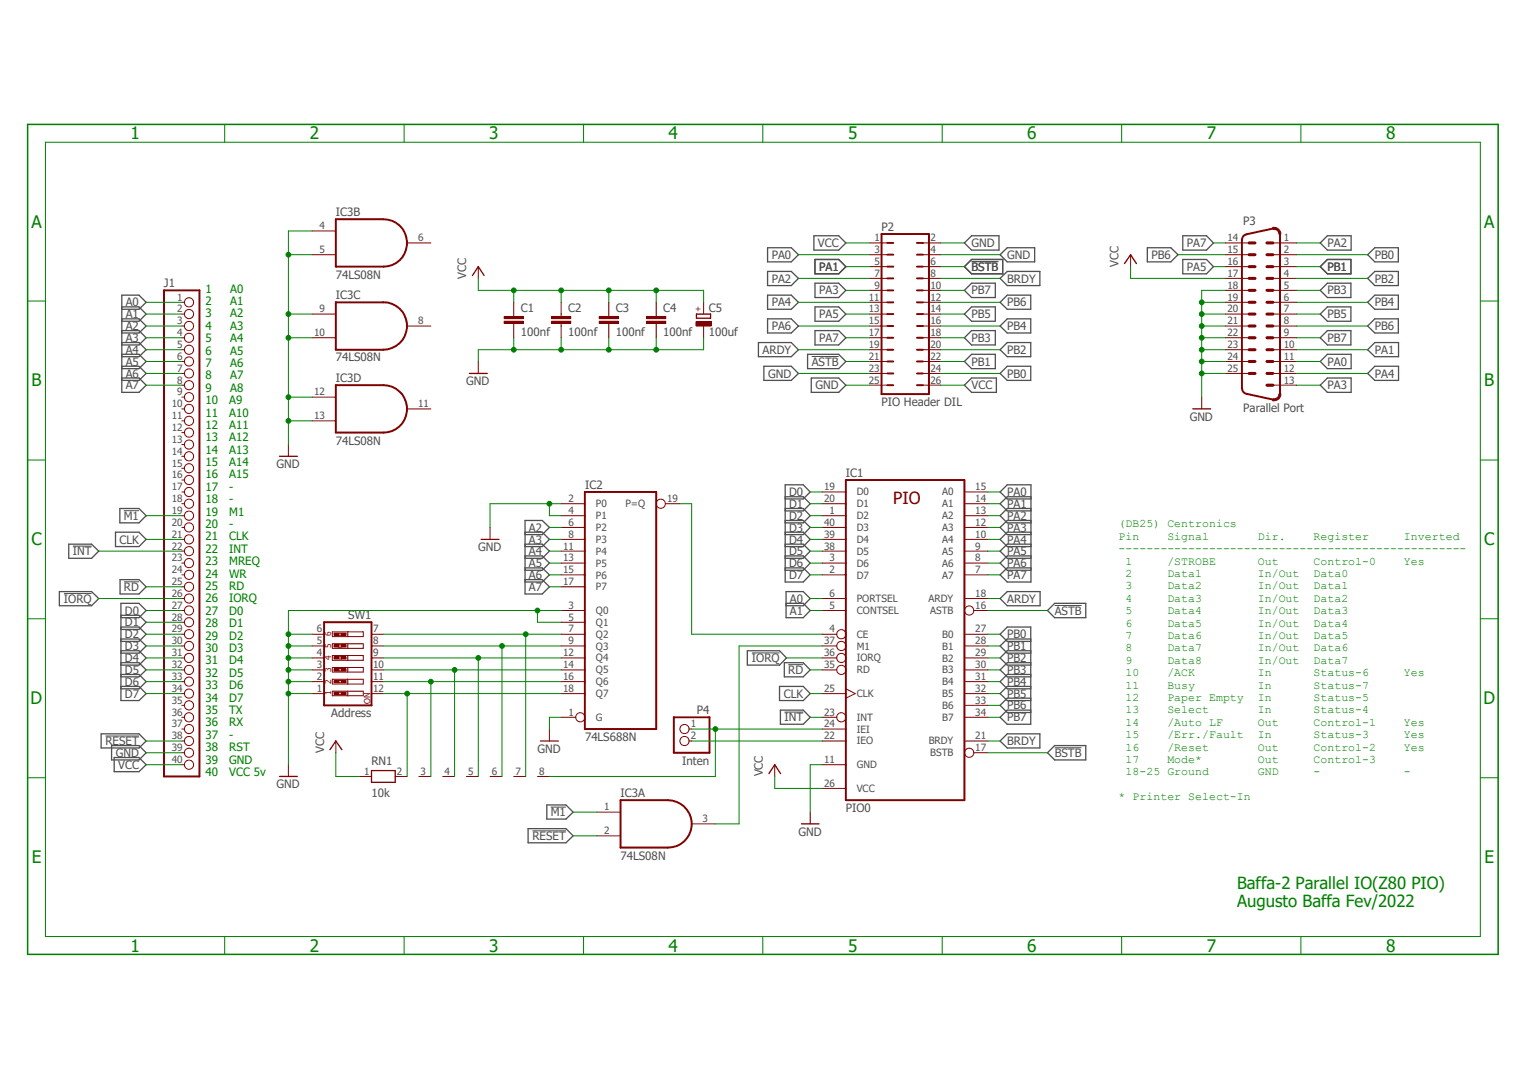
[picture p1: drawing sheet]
<svg xmlns="http://www.w3.org/2000/svg" width="297mm" height="210mm" viewBox="0 0 297 210" stroke-linecap="round" stroke-linejoin="round" font-family="sans-serif">
<path d="M5.1 23.9l286.8 162.2M291.9 23.9l-286.8 162.2" fill="none" stroke="#fff" stroke-width=".19"/>
<g fill="none" stroke="#505050" stroke-width=".25">
<path d="M23.7 59.7h3.4l1.3 1.4-1.3 1.4h-3.4M149.4 48.2h4.6l1.4 1.4-1.4 1.4h-4.6zM149.4 52.8h4.6l1.4 1.4-1.4 1.4h-4.6zM149.4 57.4h4.6l1.4 1.4-1.4 1.4h-4.6zM158.4 45.9h4.8l1.4 1.4-1.4 1.4h-4.8zM158.6 50.5h4.6l1.4 1.4-1.4 1.4h-4.6zM158.6 55.1h4.6l1.4 1.4-1.4 1.4h-4.6zM158.6 59.7h4.6l1.4 1.4-1.4 1.4h-4.6zM189.1 50.5h6.1v2.8h-6.1l-1.4-1.4zM189.1 45.9h5.3v2.8h-5.3l-1.4-1.4zM189.1 59.7h4.6v2.8h-4.6l-1.4-1.4zM189.1 55.1h4.6v2.8h-4.6l-1.4-1.4z"/>
<path d="M194.6 54.2l1.4-1.4h6.4v2.8h-6.4zM194.6 49.6l1.4-1.4h5.4v2.8h-5.4zM194.6 58.8l1.4-1.4h4.6v2.8h-4.6zM223.3 48.2h4.6l1.4 1.4-1.4 1.4h-4.6zM230.2 45.9h4.6l1.4 1.4-1.4 1.4h-4.6zM230.2 50.5h4.6l1.4 1.4-1.4 1.4h-4.6zM258.4 45.9h4.6v2.8h-4.6l-1.4-1.4zM258.4 59.7h4.5v2.8h-4.5l-1.4-1.4zM258.4 50.5h4.5v2.8h-4.5l-1.4-1.4zM258.4 55.1h4.5v2.8h-4.5l-1.4-1.4zM266.2 49.6l1.4-1.4h4.6v2.8h-4.6zM266.2 54.2l1.4-1.4h4.6v2.8h-4.6z"/>
<path d="M267.6 57.4h4.6v2.8h-4.6l-1.4-1.4zM23.7 71.3h3.4l1.3 1.4-1.3 1.3h-3.4M23.7 60.2h3.4l1.3-1.4-1.3-1.4h-3.4v19h3.4l1.3-1.4-1.3-1.4h-3.4M23.7 62.1h3.4l1.3 1.4-1.3 1.3h-3.4M23.7 66.7h3.4l1.3 1.4-1.3 1.3h-3.4M23.7 69h3.4l1.3 1.4-1.3 1.4h-3.4M23.7 64.3h3.4l1.3 1.4-1.3 1.4h-3.4M147.6 66.7h6.4l1.4 1.4-1.4 1.3h-6.4zM148.7 71.3h5.3l1.4 1.4-1.4 1.3h-5.3zM149.4 62.1h4.6l1.4 1.4-1.4 1.3h-4.6zM157.2 69h6l1.4 1.4-1.4 1.4h-6zM157.9 73.6h5.3l1.4 1.4-1.4 1.4h-5.3z"/>
<path d="M158.6 64.3h4.6l1.4 1.4-1.4 1.4h-4.6zM189.1 73.6h4.8v2.8h-4.8l-1.4-1.4zM189.1 69h4.6v2.8h-4.6l-1.4-1.4zM189.1 64.3h4.6v2.8h-4.6l-1.4-1.4zM194.6 72.7l1.4-1.4h4.6v2.7h-4.6zM194.6 68.1l1.4-1.4h4.6v2.7h-4.6zM194.6 63.5l1.4-1.4h4.6v2.7h-4.6zM258.4 73.6h4.6v2.8h-4.6l-1.4-1.4zM258.4 69h4.6v2.8h-4.6l-1.4-1.4zM258.4 64.3h4.5v2.8h-4.5l-1.4-1.4zM267.6 71.3h4.6v2.7h-4.6l-1.4-1.3zM267.6 62.1h4.6v2.7h-4.6l-1.4-1.3z"/>
<path d="M267.6 66.7h4.6v2.7h-4.6l-1.4-1.3zM23.3 99h3.8l1.3 1.4-1.3 1.4h-3.8zM152.8 97.1h3.5l1.4-1.3-1.4-1.4h-3.5v18.9h3.5l1.4-1.4-1.4-1.4h-3.5M152.8 99h3.5l1.4 1.4-1.4 1.4h-3.5M152.8 96.7h3.5l1.4 1.3-1.4 1.4h-3.5M200.7 97.1h-4.7l-1.4-1.3 1.4-1.4h4.7v18.9h-4.7l-1.4-1.4 1.4-1.4h4.7M200.7 99h-4.7l-1.4 1.4 1.4 1.4h4.7M200.7 96.7h-4.7l-1.4 1.3 1.4 1.4h4.7M11.6 115.1h6.2l1.4 1.4-1.4 1.4h-6.2zM13.4 105.9h4.4l1.4 1.4-1.4 1.4h-4.4zM22.5 103.6h4.6l1.3 1.4-1.3 1.4h-4.6zM23.4 112.8h3.7l1.3 1.4-1.3 1.4h-3.7z"/>
<path d="M23.5 119.8h3.6l1.3 1.3-1.3 1.4h-3.6M102.2 103.6h3.3l1.4 1.4-1.4 1.4h-3.3M102.2 104.1h3.3l1.4-1.4-1.4-1.4h-3.3v14.3h3.3l1.4-1.4-1.4-1.4h-3.3M102.2 105.9h3.3l1.4 1.4-1.4 1.4h-3.3M102.2 108.2h3.3l1.4 1.4-1.4 1.4h-3.3M102.2 110.5h3.3l1.4 1.4-1.4 1.4h-3.3M152.8 101.3h3.5l1.4 1.4-1.4 1.4h-3.5M152.8 105.9h3.5l1.4 1.4-1.4 1.4h-3.5M152.8 108.2h3.5l1.4 1.4-1.4 1.4h-3.5M152.8 103.6h3.5l1.4 1.4-1.4 1.4h-3.5M153 117.4h3.3l1.4 1.4-1.4 1.4h-3.3v-5.1h3.3l1.4 1.4-1.4 1.4h-3.3M194.6 116.5l1.4-1.4h6.4v2.8h-6.4z"/>
<path d="M200.7 101.3h-4.7l-1.4 1.4 1.4 1.4h4.7M200.7 105.9h-4.7l-1.4 1.4 1.4 1.4h4.7M200.7 108.2h-4.7l-1.4 1.4 1.4 1.4h4.7M200.7 103.6h-4.7l-1.4 1.4 1.4 1.4h4.7M203.9 118.8l1.4-1.4h6v2.8h-6zM23.5 120.2h3.6l1.3-1.4-1.3-1.4h-3.6v19h3.6l1.3-1.4-1.3-1.4h-3.6M23.5 131.3h3.6l1.3 1.4-1.3 1.4h-3.6M23.5 129h3.6l1.3 1.4-1.3 1.3h-3.6M23.5 126.7h3.6l1.3 1.4-1.3 1.4h-3.6M23.5 124.4h3.6l1.3 1.3-1.3 1.4h-3.6M23.5 122h3.6l1.3 1.4-1.3 1.4h-3.6M145.5 126.7h6.2l1.4 1.4-1.4 1.4h-6.2z"/>
<path d="M151.7 133.6h4.6l1.4 1.4-1.4 1.4h-4.6zM151.9 138.2h4.4l1.4 1.4-1.4 1.4h-4.4zM152.7 129h3.6l1.4 1.4-1.4 1.3h-3.6zM200.6 133.6h-4.6l-1.4 1.4 1.4 1.4h4.6M200.6 131.3h-4.6l-1.4 1.4 1.4 1.4h4.6M200.6 129h-4.6l-1.4 1.4 1.4 1.3h4.6M200.6 126.7h-4.6l-1.4 1.4 1.4 1.4h4.6M200.6 124.4h-4.6l-1.4 1.3 1.4 1.4h4.6M200.6 124.8h-4.6l-1.4-1.4 1.4-1.4h4.6v19h-4.6l-1.4-1.4 1.4-1.4h4.6M200.6 135.9h-4.6l-1.4 1.4 1.4 1.4h4.6M19.7 142.8h7.4l1.3 1.4-1.3 1.4h-7.4zM21.7 145.1h5.4l1.3 1.4-1.3 1.4h-5.4z"/>
<path d="M22.2 147.4h4.9l1.3 1.4-1.3 1.4h-4.9zM106.4 156.7h3.8l1.3 1.4-1.3 1.3h-3.8zM194.6 144.2l1.4-1.4h6.4v2.8h-6.4zM205.3 145.1h6v2.8h-6l-1.4-1.4zM102.8 161.3h7.4l1.3 1.4-1.3 1.3h-7.4z"/>
</g>
<g fill="none" stroke="#505050" stroke-width=".19">
<path d="M189.1 50.9h5.2M158 69.4h5.2M24.1 99.4h3M12.4 115.5h5.4M14.2 106.3h3.6M24.1 113.2h3M205.3 117.9h5.2M146.3 127.1h5.4M152.7 138.6h3.6M153.4 129.4h2.9M20.5 143.3h6.6M107.2 157.1h3"/>
<path d="M205.3 145.5h5.2M103.6 161.7h6.6"/>
</g>
<path d="M91.9 53.6l1.2-1.7 1.1 1.7M91.4 72.7h3.4" fill="none" stroke="#800000" stroke-width=".25"/>
<g fill="none" stroke="#800000" stroke-width=".19">
<path d="M35.4 58.8h.5M93.1 51.9v2.3M100 58.8v2.8M109.2 58.8v2.8M118.5 58.8v2.8M35.4 61.1h.5M35.4 63.5h.5M35.4 65.7h.5M35.4 68.1h.5M35.4 70.4h.5M35.4 72.7h.5M35.4 75h.5"/>
<path d="M35.4 77.3h.5M35.4 79.6h.5M93.1 70.4v2.3M98.1 61.6h3.8v.4h-3.8zM98.1 62.5h3.8v.4h-3.8zM100 63v2.7M107.4 61.6h3.7v.4h-3.7zM107.4 62.5h3.7v.4h-3.7zM109.2 63v2.7M116.6 61.6h3.8v.4h-3.8zM116.6 62.5h3.8v.4h-3.8zM118.5 63v2.7"/>
<path d="M35.4 81.9h.5M35.4 84.2h.5M35.4 86.5h.5M35.4 88.8h.5M35.4 91.1h.5M35.4 93.4h.5M35.4 95.8h.5M35.4 98h.5M109.2 98h4.6M129.5 98h2.8M160 95.8h4.6M160 98h4.6"/>
<path d="M187.7 95.8h4.6M187.7 98h4.6M35.4 100.4h.5M35.4 102.7h.5M35.4 105h.5M35.4 107.3h.5M35.4 109.6h.5M35.4 111.9h.5M35.4 114.2h.5M35.4 116.5h.5M35.4 118.8h.5M109.2 100.4h4.6"/>
<path d="M109.2 102.7h4.6M109.2 105h4.6M109.2 107.3h4.6M109.2 109.6h4.6M109.2 111.9h4.6M109.2 114.2h4.6M109.2 118.8h4.6M160 100.4h4.6M160 102.7h4.6M160 105h4.6M160 107.3h4.6M160 109.6h4.6"/>
<path d="M160 111.9h4.6M160 116.5h4.6M160 118.8h4.6M187.7 100.4h4.6M187.7 102.7h4.6M187.7 105h4.6M187.7 107.3h4.6M187.7 109.6h4.6M187.7 111.9h4.6M187.7 116.5h4.6M189.5 118.8h2.8M35.4 121.1h.5"/>
<path d="M35.4 123.4h.5M35.4 125.7h.5M35.4 128.1h.5M35.4 130.4h.5M35.4 132.7h.5M35.4 135h.5M35.4 137.3h.5M35.4 139.6h.5M64.7 123h6v.9h-6zM64.7 125.3h6v.9h-6zM64.7 127.6h6v.9h-6zM64.7 129.9h6v.9h-6z"/>
<path d="M64.7 132.2h6v.9h-6zM64.7 134.5h6v.9h-6zM66 123.2h.4M66 123.7h.4M66 125.5h.4M66 126h.4M66 127.8h.4M66 128.3h.4M66 130.1h.4M66 130.6h.4M66 132.5h.4M66 132.9h.4"/>
<path d="M66 134.7h.4M66 135.2h.4M67.7 123v.9M67.7 125.3v.9M67.7 127.6v.9M67.7 129.9v.9M67.7 132.2v.9M67.7 134.5v.9M109.2 121.1h4.6M109.2 123.4h4.6M109.2 125.7h4.6M109.2 128.1h4.6"/>
<path d="M109.2 130.4h4.6M109.2 132.7h4.6M109.2 135h4.6M109.2 139.6h2.9M160 123.4h2.9M160 125.7h2.9M160 128.1h2.9M160 130.4h2.9M160 135h4.6M160 139.6h2.9M164.6 134.1l1.9 .9-1.9 .9M187.7 123.4h4.6"/>
<path d="M187.7 125.7h4.6M187.7 128.1h4.6M187.7 130.4h4.6M187.7 132.7h4.6M187.7 135h4.6M187.7 137.3h4.6M187.7 139.6h4.6M35.4 141.9h.5M35.4 144.2h.5M35.4 146.5h.5M35.4 148.8h.5M160 141.9h4.6"/>
<path d="M160 144.2h4.6M160 148.8h4.6M160 153.5h4.6M187.7 144.2h4.6M189.5 146.5h2.8"/>
<circle cx="36.8" cy="58.8" r=".89"/>
<circle cx="36.8" cy="70.4" r=".89"/>
<circle cx="36.8" cy="77.3" r=".89"/>
<circle cx="36.8" cy="63.5" r=".89"/>
<circle cx="36.8" cy="79.6" r=".89"/>
<circle cx="36.8" cy="65.7" r=".89"/>
<circle cx="36.8" cy="75" r=".89"/>
<circle cx="36.8" cy="61.1" r=".89"/>
<circle cx="36.8" cy="72.7" r=".89"/>
<circle cx="36.8" cy="68.1" r=".89"/>
<circle cx="36.8" cy="98" r=".89"/>
<circle cx="36.8" cy="88.8" r=".89"/>
<circle cx="36.8" cy="95.8" r=".89"/>
<circle cx="36.8" cy="81.9" r=".89"/>
<circle cx="36.8" cy="84.2" r=".89"/>
<circle cx="36.8" cy="86.5" r=".89"/>
<circle cx="36.8" cy="91.1" r=".89"/>
<circle cx="36.8" cy="93.4" r=".89"/>
<circle cx="128.6" cy="98" r=".89"/>
<circle cx="36.8" cy="111.9" r=".89"/>
<circle cx="36.8" cy="100.4" r=".89"/>
<circle cx="36.8" cy="102.7" r=".89"/>
<circle cx="36.8" cy="118.8" r=".89"/>
<circle cx="36.8" cy="107.3" r=".89"/>
<circle cx="36.8" cy="114.2" r=".89"/>
<circle cx="36.8" cy="109.6" r=".89"/>
<circle cx="36.8" cy="105" r=".89"/>
<circle cx="36.8" cy="116.5" r=".89"/>
<circle cx="188.6" cy="118.8" r=".89"/>
<circle cx="36.8" cy="121.1" r=".89"/>
<circle cx="36.8" cy="128.1" r=".89"/>
<circle cx="36.8" cy="130.4" r=".89"/>
<circle cx="36.8" cy="135" r=".89"/>
<circle cx="36.8" cy="125.7" r=".89"/>
<circle cx="36.8" cy="137.3" r=".89"/>
<circle cx="36.8" cy="123.4" r=".89"/>
<circle cx="36.8" cy="132.7" r=".89"/>
<circle cx="36.8" cy="139.6" r=".89"/>
<circle cx="112.9" cy="139.6" r=".89"/>
<circle cx="163.7" cy="123.4" r=".89"/>
<circle cx="163.7" cy="125.7" r=".89"/>
<circle cx="163.7" cy="128.1" r=".89"/>
<circle cx="163.7" cy="130.4" r=".89"/>
<circle cx="163.7" cy="139.6" r=".89"/>
<circle cx="36.8" cy="148.8" r=".89"/>
<circle cx="36.8" cy="141.9" r=".89"/>
<circle cx="36.8" cy="144.2" r=".89"/>
<circle cx="36.8" cy="146.5" r=".89"/>
<circle cx="188.6" cy="146.5" r=".89"/>
</g>
<path d="M98.1 61.8h3.8M98.1 62.7h3.8M107.4 61.8h3.7M107.4 62.7h3.7M116.6 61.8h3.8M116.6 62.7h3.8" fill="none" stroke="#800000" stroke-width=".42"/>
<path d="M31.9 56.5h6.9v94.6h-6.9zM113.8 95.8h13.9v46.1h-13.9zM164.6 93.4h23.1v62.3h-23.1zM63.1 121.1h9.2v16.2h-9.2z" fill="none" stroke="#800000" stroke-width=".38"/>
<path d="M66.4 123.2h1v.5h-1z" fill-rule="evenodd" fill="#800000"/>
<path d="M66.4 123.2h1v.5h-1z" fill="none" stroke="#800000" stroke-width=".19"/>
<path d="M65 123.2h1v.5h-1z" fill-rule="evenodd" fill="#800000"/>
<path d="M65 123.2h1v.5h-1z" fill="none" stroke="#800000" stroke-width=".19"/>
<path d="M66.4 125.5h1v.4h-1z" fill-rule="evenodd" fill="#800000"/>
<path d="M66.4 125.5h1v.4h-1z" fill="none" stroke="#800000" stroke-width=".19"/>
<path d="M65 125.5h1v.4h-1z" fill-rule="evenodd" fill="#800000"/>
<path d="M65 125.5h1v.4h-1z" fill="none" stroke="#800000" stroke-width=".19"/>
<path d="M66.4 127.8h1v.5h-1z" fill-rule="evenodd" fill="#800000"/>
<path d="M66.4 127.8h1v.5h-1z" fill="none" stroke="#800000" stroke-width=".19"/>
<path d="M65 127.8h1v.5h-1z" fill-rule="evenodd" fill="#800000"/>
<path d="M65 127.8h1v.5h-1z" fill="none" stroke="#800000" stroke-width=".19"/>
<path d="M66.4 130.2h1v.4h-1z" fill-rule="evenodd" fill="#800000"/>
<path d="M66.4 130.2h1v.4h-1z" fill="none" stroke="#800000" stroke-width=".19"/>
<path d="M65 130.2h1v.4h-1z" fill-rule="evenodd" fill="#800000"/>
<path d="M65 130.2h1v.4h-1z" fill="none" stroke="#800000" stroke-width=".19"/>
<path d="M66.4 132.5h1v.4h-1z" fill-rule="evenodd" fill="#800000"/>
<path d="M66.4 132.5h1v.4h-1z" fill="none" stroke="#800000" stroke-width=".19"/>
<path d="M65 132.5h1v.4h-1z" fill-rule="evenodd" fill="#800000"/>
<path d="M65 132.5h1v.4h-1z" fill="none" stroke="#800000" stroke-width=".19"/>
<path d="M66.4 134.8h1v.4h-1z" fill-rule="evenodd" fill="#800000"/>
<path d="M66.4 134.8h1v.4h-1z" fill="none" stroke="#800000" stroke-width=".19"/>
<path d="M65 134.8h1v.4h-1z" fill-rule="evenodd" fill="#800000"/>
<g fill="none" stroke="#800000" stroke-width=".19">
<path d="M60.7 45h4.7M60.7 49.6h4.7M79.2 47.3h4.7M169.2 49.6h3.5M169.2 47.3h3.5M169.2 51.9h3.5M169.2 54.2h3.5M169.2 56.5h3.5M169.2 58.8h3.5M179.6 49.6h3.5M179.6 47.3h3.5M179.6 51.9h3.5"/>
<path d="M179.6 54.2h3.5M179.6 56.5h3.5M179.6 58.8h3.5M60.7 61.1h4.7M60.7 65.7h4.7M60.7 77.3h4.7M79.2 63.5h4.7M79.2 79.6h4.7M169.2 61.1h3.5M169.2 65.7h3.5M169.2 63.5h3.5M169.2 68.1h3.5"/>
<path d="M169.2 70.4h3.5M169.2 72.7h3.5M169.2 75h3.5M179.6 61.1h3.5M179.6 65.7h3.5M179.6 63.5h3.5M179.6 68.1h3.5M179.6 70.4h3.5M179.6 72.7h3.5M179.6 75h3.5M60.7 81.9h4.7M60.7 123.4h2.4"/>
<path d="M60.7 125.7h2.4M60.7 128.1h2.4M60.7 130.4h2.4M60.7 132.7h2.4M60.7 135h2.4M65 134.8h1v.4h-1zM72.3 123.4h2.3M72.3 125.7h2.3M72.3 128.1h2.3M72.3 130.4h2.3M72.3 132.7h2.3M72.3 135h2.3"/>
<path d="M70 151.1h2.3M76.9 151.1h2.3M81.5 151.1h2.4M86.1 151.1h2.4M90.8 151.1h2.3M95.4 151.1h2.3M100 151.1h2.3M104.6 151.1h2.3M116.2 158.1h4.6M134.1 141.9h.5M134.1 144.2h.5M116.2 162.7h4.6"/>
<path d="M134.6 160.4h4.6"/>
<circle cx="133.2" cy="144.2" r=".89"/>
<circle cx="133.2" cy="141.9" r=".89"/>
</g>
<g fill="none" stroke="#800000" stroke-width=".38">
<path d="M65.4 42.7h9.2a4.6 4.6 0 0 1 4.6 4.6 4.6 4.6 0 0 1-4.6 4.6h-9.2zM65.4 58.8h9.2a4.6 4.6 0 0 1 4.6 4.7 4.6 4.6 0 0 1-4.6 4.6h-9.2zM171.6 45.6h9.2v31.1h-9.2zM172.7 51.9h1.2M172.7 58.8h1.2M172.7 47.3h1.2M172.7 49.6h1.2M172.7 54.2h1.2M172.7 56.5h1.2M178.5 51.9h1.1M178.5 58.8h1.1M178.5 47.3h1.1"/>
<path d="M178.5 49.6h1.1M178.5 54.2h1.1M178.5 56.5h1.1M65.4 75h9.2a4.6 4.6 0 0 1 4.6 4.6 4.6 4.6 0 0 1-4.6 4.6h-9.2zM172.7 68.1h1.2M172.7 75h1.2M172.7 61.1h1.2M172.7 63.5h1.2M172.7 65.7h1.2M172.7 70.4h1.2M172.7 72.7h1.2M178.5 68.1h1.1"/>
<path d="M178.5 75h1.1M178.5 61.1h1.1M178.5 63.5h1.1M178.5 65.7h1.1M178.5 70.4h1.1M178.5 72.7h1.1M131.1 139.6h7v6.9h-7zM120.8 155.7h9.2a4.6 4.6 0 0 1 4.6 4.7 4.6 4.6 0 0 1-4.6 4.6h-9.2z"/>
</g>
<path d="M135.6 61.1h2.7v.8h-2.7zM72.3 150h4.6v2.3h-4.6z" fill="none" stroke="#800000" stroke-width=".25"/>
<path d="M135.5 62.6h2.9v.9h-2.9z" fill-rule="evenodd" fill="#800000"/>
<path d="M136.9 58.8v2.3M135.5 62.6h2.9v.9h-2.9zM136.9 63.5v2.2" fill="none" stroke="#800000" stroke-width=".19"/>
<g fill="none" stroke="#800000" stroke-width=".59">
<path d="M243.1 47.3h1.2M243.1 51.9h1.2M243.1 49.6h1.2M243.1 56.5h1.2M243.1 54.2h1.2M243.1 58.8h1.2M246.6 47.3h1.1M246.6 51.9h1.1M246.6 49.6h1.1M246.6 56.5h1.1M246.6 54.2h1.1M246.6 58.8h1.1"/>
<path d="M243.1 61.1h1.2M243.1 65.7h1.2M243.1 70.4h1.2M243.1 63.5h1.2M243.1 68.1h1.2M243.1 72.7h1.2M246.6 61.1h1.1M246.6 65.7h1.1M246.6 70.4h1.1M246.6 75h1.1M246.6 63.5h1.1M246.6 68.1h1.1"/>
<path d="M246.6 72.7h1.1"/>
</g>
<path d="M247.8 77.6a.94 .94 0 0 0 1.1-.9h.4a1.29 1.29 0 0 1-1.6 1.3z" fill-rule="evenodd" fill="#800000"/>
<path d="M247.8 77.6a.94 .94 0 0 0 1.1-.9h.4a1.29 1.29 0 0 1-1.6 1.3z" fill="none" stroke="#800000" stroke-width=".19"/>
<path d="M247.7 44.5l-5 1.1a1.09 1.09 0 0 0-1 1.1v28.9a1.09 1.09 0 0 0 1 1.1l5 1.1M249.1 45.6v31.1" fill="none" stroke="#800000" stroke-width=".38"/>
<path d="M247.7 44.3a1.33 1.33 0 0 1 1.6 1.3h-.4a.91 .91 0 0 0-1.1-.9z" fill-rule="evenodd" fill="#800000"/>
<g fill="none" stroke="#800000" stroke-width=".19">
<path d="M127.7 58.8v2.8M220 49.6v2.3M238.5 47.3h4.6M238.5 49.6h4.6M238.5 51.9h4.6M238.5 54.2h4.6M238.5 56.5h4.6M238.5 58.8h4.6M247.7 44.3a1.33 1.33 0 0 1 1.6 1.3h-.4a.91 .91 0 0 0-1.1-.9zM247.7 47.3h4.6M247.7 49.6h4.6M247.7 51.9h4.6"/>
<path d="M247.7 54.2h4.6M247.7 56.5h4.6M247.7 58.8h4.6M125.9 61.6h3.7v.4h-3.7zM125.9 62.5h3.7v.4h-3.7zM127.7 63v2.7M233.9 77.3v2.3M238.5 61.1h4.6M238.5 63.5h4.6M238.5 65.7h4.6M238.5 68.1h4.6M238.5 70.4h4.6"/>
<path d="M238.5 72.7h4.6M247.7 61.1h4.6M247.7 63.5h4.6M247.7 65.7h4.6M247.7 68.1h4.6M247.7 70.4h4.6M247.7 72.7h4.6M247.7 75h4.6M56.1 86.5v2.3M95.4 102.7v2.3M56.1 148.8v2.3M65.4 144.2v2.3"/>
<path d="M106.9 141.9v2.3M150.8 148.8v2.3M157.7 158.1v2.3"/>
</g>
<path d="M218.9 51.3l1.1-1.7 1.2 1.7M232.2 79.6h3.4M54.4 88.8h3.5M93.6 105h3.5M54.4 151.1h3.5M64.2 145.9l1.2-1.7 1.1 1.7M105.2 144.2h3.5M149.6 150.6l1.2-1.8 1.1 1.8M156 160.4h3.4" fill="none" stroke="#800000" stroke-width=".25"/>
<path d="M125.9 61.8h3.7M125.9 62.7h3.7" fill="none" stroke="#800000" stroke-width=".42"/>
<path d="M5.4 24.2h286.2v161.6h-286.2z" fill="none" stroke="#008000" stroke-width=".3"/>
<g fill="none" stroke="#008000" stroke-width=".19">
<path d="M8.8 27.7h279.3v154.6h-279.3zM43.7 24.2v3.5M78.7 24.2v3.5M113.6 24.2v3.5M148.5 24.2v3.5M183.4 24.2v3.5M218.3 24.2v3.5M253.2 24.2v3.5M5.4 58.6h3.4M288.1 58.6h3.5M100 65.7v2.4M109.2 65.7v2.4"/>
<path d="M118.5 65.7v2.4h-25.4v2.3M5.4 89.5h3.4M288.1 89.5h3.5M5.4 120.4h3.4M288.1 120.4h3.5M5.4 151.4h3.4M288.1 151.4h3.5M43.7 182.3v3.5M78.7 182.3v3.5M113.6 182.3v3.5M148.5 182.3v3.5M183.4 182.3v3.5"/>
<path d="M218.3 182.3v3.5M253.2 182.3v3.5"/>
</g>
<circle cx="100" cy="68.1" r=".46" fill="#008000"/>
<circle cx="100" cy="68.1" r=".46" fill="none" stroke="#008000" stroke-width=".19"/>
<circle cx="109.2" cy="68.1" r=".46" fill="#008000"/>
<g fill="none" stroke="#008000" stroke-width=".19">
<path d="M127.7 68.1h9.2"/>
<circle cx="109.2" cy="68.1" r=".46"/>
</g>
<circle cx="118.5" cy="68.1" r=".46" fill="#008000"/>
<g fill="none" stroke="#008000" stroke-width=".19">
<path d="M127.7 65.7v2.4h-9.2M136.9 65.7v2.4"/>
<circle cx="118.5" cy="68.1" r=".46"/>
</g>
<circle cx="127.7" cy="68.1" r=".46" fill="#008000"/>
<g fill="none" stroke="#008000" stroke-width=".19">
<path d="M104.6 118.8v2.3h4.6M109.2 118.8h-53.1v30M56.1 123.4h4.6M56.1 125.7h4.6M56.1 128.1h4.6M56.1 130.4h4.6M56.1 132.7h4.6M56.1 135h4.6"/>
<circle cx="127.7" cy="68.1" r=".46"/>
</g>
<circle cx="56.1" cy="123.4" r=".46" fill="#008000"/>
<circle cx="56.1" cy="123.4" r=".46" fill="none" stroke="#008000" stroke-width=".19"/>
<circle cx="56.1" cy="125.7" r=".46" fill="#008000"/>
<circle cx="56.1" cy="125.7" r=".46" fill="none" stroke="#008000" stroke-width=".19"/>
<circle cx="56.1" cy="128.1" r=".46" fill="#008000"/>
<circle cx="56.1" cy="128.1" r=".46" fill="none" stroke="#008000" stroke-width=".19"/>
<circle cx="56.1" cy="130.4" r=".46" fill="#008000"/>
<circle cx="56.1" cy="130.4" r=".46" fill="none" stroke="#008000" stroke-width=".19"/>
<circle cx="56.1" cy="132.7" r=".46" fill="#008000"/>
<circle cx="56.1" cy="132.7" r=".46" fill="none" stroke="#008000" stroke-width=".19"/>
<circle cx="56.1" cy="135" r=".46" fill="#008000"/>
<circle cx="56.1" cy="135" r=".46" fill="none" stroke="#008000" stroke-width=".19"/>
<circle cx="104.6" cy="118.8" r=".46" fill="#008000"/>
<g fill="none" stroke="#008000" stroke-width=".19">
<path d="M106.9 98v2.4h2.3M109.2 98h-13.8v4.7"/>
<circle cx="104.6" cy="118.8" r=".46"/>
</g>
<circle cx="106.9" cy="98" r=".46" fill="#008000"/>
<g fill="none" stroke="#008000" stroke-width=".19">
<path d="M56.1 49.6h4.6M60.7 45h-4.6v41.5M56.1 77.3h4.6M56.1 65.7h4.6M56.1 61.1h4.6M56.1 81.9h4.6M109.2 139.6h-2.3v2.3M160 148.8h-2.3v9.3"/>
<circle cx="106.9" cy="98" r=".46"/>
</g>
<circle cx="56.1" cy="49.6" r=".46" fill="#008000"/>
<circle cx="56.1" cy="49.6" r=".46" fill="none" stroke="#008000" stroke-width=".19"/>
<circle cx="56.1" cy="61.1" r=".46" fill="#008000"/>
<circle cx="56.1" cy="61.1" r=".46" fill="none" stroke="#008000" stroke-width=".19"/>
<circle cx="56.1" cy="65.7" r=".46" fill="#008000"/>
<circle cx="56.1" cy="65.7" r=".46" fill="none" stroke="#008000" stroke-width=".19"/>
<circle cx="56.1" cy="77.3" r=".46" fill="#008000"/>
<circle cx="56.1" cy="77.3" r=".46" fill="none" stroke="#008000" stroke-width=".19"/>
<circle cx="56.1" cy="81.9" r=".46" fill="#008000"/>
<g fill="none" stroke="#008000" stroke-width=".19">
<path d="M183.1 47.3h4.6M183.1 49.6h11.5M233.9 58.8h4.6M238.5 56.5h-4.6v20.8M155.4 72.7h13.8M164.6 75h4.6M233.9 72.7h4.6M233.9 61.1h4.6M233.9 63.5h4.6M233.9 65.7h4.6M233.9 68.1h4.6M233.9 70.4h4.6"/>
<circle cx="56.1" cy="81.9" r=".46"/>
</g>
<circle cx="233.9" cy="72.7" r=".46" fill="#008000"/>
<circle cx="233.9" cy="72.7" r=".46" fill="none" stroke="#008000" stroke-width=".19"/>
<circle cx="233.9" cy="70.4" r=".46" fill="#008000"/>
<circle cx="233.9" cy="70.4" r=".46" fill="none" stroke="#008000" stroke-width=".19"/>
<circle cx="233.9" cy="68.1" r=".46" fill="#008000"/>
<circle cx="233.9" cy="68.1" r=".46" fill="none" stroke="#008000" stroke-width=".19"/>
<circle cx="233.9" cy="65.7" r=".46" fill="#008000"/>
<circle cx="233.9" cy="65.7" r=".46" fill="none" stroke="#008000" stroke-width=".19"/>
<circle cx="233.9" cy="63.5" r=".46" fill="#008000"/>
<circle cx="233.9" cy="63.5" r=".46" fill="none" stroke="#008000" stroke-width=".19"/>
<circle cx="233.9" cy="61.1" r=".46" fill="#008000"/>
<circle cx="233.9" cy="61.1" r=".46" fill="none" stroke="#008000" stroke-width=".19"/>
<circle cx="233.9" cy="58.8" r=".46" fill="#008000"/>
<g fill="none" stroke="#008000" stroke-width=".19">
<path d="M93.1 54.2v2.3h25.4v2.3M100 56.5v2.3M109.2 56.5v2.3M28.4 146.5h7"/>
<circle cx="233.9" cy="58.8" r=".46"/>
</g>
<circle cx="100" cy="56.5" r=".46" fill="#008000"/>
<circle cx="100" cy="56.5" r=".46" fill="none" stroke="#008000" stroke-width=".19"/>
<circle cx="109.2" cy="56.5" r=".46" fill="#008000"/>
<g fill="none" stroke="#008000" stroke-width=".19">
<path d="M127.7 56.5h9.2"/>
<circle cx="109.2" cy="56.5" r=".46"/>
</g>
<circle cx="118.5" cy="56.5" r=".46" fill="#008000"/>
<g fill="none" stroke="#008000" stroke-width=".19">
<path d="M118.5 56.5h9.2v2.3M136.9 56.5v2.3"/>
<circle cx="118.5" cy="56.5" r=".46"/>
</g>
<circle cx="127.7" cy="56.5" r=".46" fill="#008000"/>
<g fill="none" stroke="#008000" stroke-width=".19">
<path d="M164.6 47.3h4.6M220 51.9v2.3h18.5M183.1 75h4.6M74.6 123.4h34.6M102.3 123.4v27.7M28.4 148.8h7M65.4 146.5v4.6h4.6M150.8 151.1v2.4h9.2"/>
<circle cx="127.7" cy="56.5" r=".46"/>
</g>
<circle cx="102.3" cy="123.4" r=".46" fill="#008000"/>
<g fill="none" stroke="#008000" stroke-width=".19">
<path d="M74.6 125.7h34.6M97.7 125.7v25.4"/>
<circle cx="102.3" cy="123.4" r=".46"/>
</g>
<circle cx="97.7" cy="125.7" r=".46" fill="#008000"/>
<g fill="none" stroke="#008000" stroke-width=".19">
<path d="M74.6 128.1h34.6M93.1 128.1v23"/>
<circle cx="97.7" cy="125.7" r=".46"/>
</g>
<circle cx="93.1" cy="128.1" r=".46" fill="#008000"/>
<g fill="none" stroke="#008000" stroke-width=".19">
<path d="M74.6 130.4h34.6M88.5 130.4v20.7"/>
<circle cx="93.1" cy="128.1" r=".46"/>
</g>
<circle cx="88.5" cy="130.4" r=".46" fill="#008000"/>
<g fill="none" stroke="#008000" stroke-width=".19">
<path d="M74.6 132.7h34.6M83.9 132.7v18.4"/>
<circle cx="88.5" cy="130.4" r=".46"/>
</g>
<circle cx="83.9" cy="132.7" r=".46" fill="#008000"/>
<g fill="none" stroke="#008000" stroke-width=".19">
<path d="M74.6 135h34.6M79.2 135v16.1"/>
<circle cx="83.9" cy="132.7" r=".46"/>
</g>
<circle cx="79.2" cy="135" r=".46" fill="#008000"/>
<g fill="none" stroke="#008000" stroke-width=".19">
<path d="M28.4 63.5h7M28.4 68.1h7M28.4 70.4h7M28.4 72.7h7M28.4 75h7M132.3 98h2.3v25.4h25.4M106.9 102.7h2.3M106.9 107.3h2.3M106.9 109.6h2.3M106.9 111.9h2.3M106.9 114.2h2.3M134.6 141.9h25.4"/>
<path d="M139.2 141.9v9.2h-32.3"/>
<circle cx="79.2" cy="135" r=".46"/>
</g>
<circle cx="139.2" cy="141.9" r=".46" fill="#008000"/>
<g fill="none" stroke="#008000" stroke-width=".19">
<path d="M28.4 58.8h7M155.4 58.8h13.8M155.4 49.6h13.8M155.4 54.2h13.8M164.6 51.9h4.6M164.6 56.5h4.6M183.1 58.8h11.5M183.1 51.9h4.6M183.1 54.2h11.5M183.1 56.5h4.6M229.3 49.6h9.2M236.2 51.9h2.3"/>
<path d="M236.2 47.3h2.3M252.3 58.8h13.9M252.3 49.6h13.9M252.3 51.9h4.7M252.3 54.2h13.9M252.3 47.3h4.7M252.3 56.5h4.7M28.4 61.1h7M28.4 65.7h7M155.4 68.1h13.8M155.4 63.5h13.8M164.6 61.1h4.6"/>
<path d="M164.6 70.4h4.6M164.6 65.7h4.6M183.1 61.1h4.6M183.1 70.4h4.6M183.1 68.1h11.5M183.1 72.7h11.5M183.1 63.5h11.5M183.1 65.7h4.6M252.3 61.1h4.7M252.3 70.4h4.7M252.3 68.1h13.9M252.3 75h4.7"/>
<path d="M252.3 72.7h13.9M252.3 63.5h13.9M252.3 65.7h4.7M157.7 98h2.3M157.7 95.8h2.3M192.3 98h2.3M192.3 95.8h2.3M19.2 107.3h16.2M19.2 116.5h16.2M28.4 105h7M28.4 100.4h7M28.4 118.8h7"/>
<path d="M28.4 114.2h7M106.9 105h2.3M157.7 111.9h2.3M157.7 109.6h2.3M157.7 107.3h2.3M157.7 105h2.3M157.7 102.7h2.3M157.7 100.4h2.3M157.7 118.8h2.3M157.7 116.5h2.3M192.3 111.9h2.3M192.3 109.6h2.3"/>
<path d="M192.3 107.3h2.3M192.3 105h2.3M192.3 102.7h2.3M192.3 100.4h2.3M192.3 118.8h11.6M192.3 116.5h2.3M28.4 135h7M28.4 132.7h7M28.4 130.4h7M28.4 128.1h7M28.4 125.7h7M28.4 123.4h7"/>
<path d="M28.4 121.1h7M153.1 128.1h6.9M157.7 135h2.3M157.7 130.4h2.3M157.7 139.6h2.3M160 125.7h-16.2v34.7h-4.6M192.3 135h2.3M192.3 132.7h2.3M192.3 130.4h2.3M192.3 128.1h2.3M192.3 125.7h2.3M192.3 123.4h2.3"/>
<path d="M192.3 139.6h2.3M192.3 137.3h2.3M28.4 144.2h7M111.5 158.1h4.7M134.6 144.2h25.4M192.3 144.2h2.3M192.3 146.5h11.6M111.5 162.7h4.7"/>
<circle cx="139.2" cy="141.9" r=".46"/>
</g>
<g font-size="3.3" fill="#008000">
<text x="25.4" y="27.1">1</text>
<text x="60.3" y="27.1">2</text>
<text x="95.2" y="27.1">3</text>
<text x="130.1" y="27.1">4</text>
<text x="165.1" y="27.1">5</text>
<text x="199.9" y="27.1">6</text>
<text x="234.9" y="27.1">7</text>
<text x="269.8" y="27.1">8</text>
<text x="6.1" y="44.3">A</text>
<text x="288.9" y="44.3">A</text>
<text x="6.1" y="75.2">B</text>
<text x="288.9" y="75.2">B</text>
<text x="6.1" y="106.2">C</text>
<text x="288.9" y="106.2">C</text>
<text x="6" y="137.1">D</text>
<text x="288.7" y="137.1">D</text>
<text x="6.2" y="168">E</text>
<text x="240.8" y="173.1">Baffa-2 Parallel IO(Z80 PIO)</text>
<text x="288.9" y="168">E</text>
<text x="240.8" y="176.5">Augusto Baffa Fev/2022</text>
<text x="25.4" y="185.2">1</text>
<text x="60.3" y="185.2">2</text>
<text x="95.2" y="185.2">3</text>
<text x="130.1" y="185.2">4</text>
<text x="165.1" y="185.2">5</text>
<text x="199.9" y="185.2">6</text>
<text x="234.9" y="185.2">7</text>
<text x="269.8" y="185.2">8</text>
</g>
<text font-size="3.3" fill="#800000" x="173.9" y="98">PIO</text>
<g font-size="2.2" fill="#505050">
<text x="65.4" y="42.1">IC3B</text>
<text x="171.6" y="45">P2</text>
<text x="242" y="43.8">P3</text>
<text x="150.2" y="50.4">PA0</text>
<text x="159.2" y="48.1">VCC</text>
<text x="159.4" y="52.7">PA1</text>
<text x="189.1" y="48.1">GND</text>
<text x="189.1" y="52.7">BSTB</text>
<text x="196" y="50.4">GND</text>
<text x="217.7" y="51.9" transform="rotate(-90 217.7 51.9)">VCC</text>
<text x="224.1" y="50.4">PB6</text>
<text x="231" y="52.7">PA5</text>
<text x="231" y="48.1">PA7</text>
<text x="258.4" y="48.1">PA2</text>
<text x="258.4" y="52.7">PB1</text>
<text x="267.6" y="50.4">PB0</text>
<text x="24.5" y="59.6">A0</text>
<text x="31.9" y="55.9">J1</text>
<text x="65.4" y="54.2">74LS08N</text>
<text x="65.4" y="58.3">IC3C</text>
<text x="90.8" y="54.2" transform="rotate(-90 90.8 54.2)">VCC</text>
<text x="150.2" y="55">PA2</text>
<text x="150.2" y="59.6">PA4</text>
<text x="159.4" y="57.3">PA3</text>
<text x="189.1" y="57.3">PB7</text>
<text x="196" y="59.6">PB6</text>
<text x="196" y="55">BRDY</text>
<text x="258.4" y="57.3">PB3</text>
<text x="267.6" y="59.6">PB4</text>
<text x="267.6" y="55">PB2</text>
<text x="24.5" y="64.3">A2</text>
<text x="24.5" y="61.9">A1</text>
<text x="101.4" y="65.4">100nf</text>
<text x="101.4" y="60.8">C1</text>
<text x="110.6" y="65.4">100nf</text>
<text x="110.6" y="60.8">C2</text>
<text x="119.9" y="65.4">100nf</text>
<text x="119.9" y="60.8">C3</text>
<text x="129.1" y="65.4">100nf</text>
<text x="129.1" y="60.8">C4</text>
<text x="138" y="65.3">100uf</text>
<text x="138" y="60.7">C5</text>
<text x="150.2" y="64.3">PA6</text>
<text x="159.4" y="61.9">PA5</text>
<text x="189.1" y="61.9">PB5</text>
<text x="196" y="64.3">PB4</text>
<text x="258.4" y="61.9">PB5</text>
<text x="267.6" y="64.3">PB6</text>
<text x="24.5" y="68.9">A4</text>
<text x="24.5" y="71.2">A5</text>
<text x="24.5" y="66.5">A3</text>
<text x="65.4" y="70.4">74LS08N</text>
<text x="148.4" y="68.9">ARDY</text>
<text x="158" y="71.2">ASTB</text>
<text x="159.4" y="66.5">PA7</text>
<text x="189.1" y="66.5">PB3</text>
<text x="189.1" y="71.2">PB1</text>
<text x="196" y="68.9">PB2</text>
<text x="258.4" y="71.2">PA0</text>
<text x="258.4" y="66.5">PB7</text>
<text x="267.6" y="68.9">PA1</text>
<text x="24.5" y="73.5">A6</text>
<text x="24.5" y="75.8">A7</text>
<text x="65.4" y="74.4">IC3D</text>
<text x="90.8" y="75">GND</text>
<text x="149.5" y="73.5">GND</text>
<text x="158.8" y="75.8">GND</text>
<text x="189.1" y="75.8">VCC</text>
<text x="196" y="73.5">PB0</text>
<text x="258.4" y="75.8">PA3</text>
<text x="267.6" y="73.5">PA4</text>
<text x="171.6" y="79">PIO Header DIL</text>
<text x="231.6" y="81.9">GND</text>
<text x="242" y="80.2">Parallel Port</text>
<text x="65.4" y="86.5">74LS08N</text>
<text x="53.8" y="91.1">GND</text>
<text x="113.9" y="95.2">IC2</text>
<text x="164.6" y="92.9">IC1</text>
<text x="24.1" y="101.2">M1</text>
<text x="153.6" y="101.2">D2</text>
<text x="153.6" y="98.8">D1</text>
<text x="153.6" y="96.6">D0</text>
<text x="196" y="96.6">PA0</text>
<text x="196" y="98.8">PA1</text>
<text x="196" y="101.2">PA2</text>
<text x="23.3" y="105.8">CLK</text>
<text x="93.1" y="107.3">GND</text>
<text x="103" y="103.5">A2</text>
<text x="103" y="105.8">A3</text>
<text x="153.6" y="105.8">D4</text>
<text x="153.6" y="103.5">D3</text>
<text x="196" y="103.5">PA3</text>
<text x="196" y="105.8">PA4</text>
<text x="14.2" y="108.1">INT</text>
<text x="103" y="108.1">A4</text>
<text x="103" y="110.4">A5</text>
<text x="103" y="112.7">A6</text>
<text x="153.6" y="112.7">D7</text>
<text x="153.6" y="110.4">D6</text>
<text x="153.6" y="108.1">D5</text>
<text x="196" y="108.1">PA5</text>
<text x="196" y="110.4">PA6</text>
<text x="196" y="112.7">PA7</text>
<text x="12.4" y="117.3">IORQ</text>
<text x="24.1" y="115">RD</text>
<text x="24.3" y="119.6">D0</text>
<text x="103" y="115">A7</text>
<text x="153.8" y="119.6">A1</text>
<text x="153.8" y="117.3">A0</text>
<text x="196" y="117.3">ARDY</text>
<text x="205.3" y="119.6">ASTB</text>
<text x="24.3" y="124.2">D2</text>
<text x="24.3" y="121.9">D1</text>
<text x="67.8" y="120.6">SW1</text>
<text x="196" y="124.2">PB0</text>
<text x="24.3" y="131.1">D5</text>
<text x="24.3" y="128.9">D4</text>
<text x="24.3" y="126.5">D3</text>
<text x="146.3" y="128.9">IORQ</text>
<text x="153.4" y="131.1">RD</text>
<text x="196" y="131.2">PB3</text>
<text x="196" y="128.9">PB2</text>
<text x="196" y="126.6">PB1</text>
<text x="24.3" y="135.8">D7</text>
<text x="24.3" y="133.5">D6</text>
<text x="152.6" y="135.8">CLK</text>
<text x="196" y="135.8">PB5</text>
<text x="196" y="133.5">PB4</text>
<text x="64.5" y="139.6">Address</text>
<text x="135.6" y="139">P4</text>
<text x="152.7" y="140.4">INT</text>
<text x="196" y="140.4">PB7</text>
<text x="196" y="138.1">PB6</text>
<text x="20.5" y="145">RESET</text>
<text x="22.6" y="147.3">GND</text>
<text x="23" y="149.6">VCC</text>
<text x="63.1" y="146.5" transform="rotate(-90 63.1 146.5)">VCC</text>
<text x="72.3" y="148.8">RN1</text>
<text x="104.6" y="146.5">GND</text>
<text x="113.9" y="144.2">74LS688N</text>
<text x="132.8" y="148.8">Inten</text>
<text x="196" y="145">BRDY</text>
<text x="205.3" y="147.3">BSTB</text>
<text x="53.8" y="153.5">GND</text>
<text x="72.3" y="155.1">10k</text>
<text x="120.8" y="155.2">IC3A</text>
<text x="148.5" y="151.1" transform="rotate(-90 148.5 151.1)">VCC</text>
<text x="107.2" y="158.9">M1</text>
<text x="164.6" y="158.1">PIO0</text>
<text x="103.6" y="163.5">RESET</text>
<text x="120.8" y="167.3">74LS08N</text>
<text x="155.4" y="162.7">GND</text>
</g>
<g font-size="2.2" fill="#008000">
<text x="40" y="56.9">1</text>
<text x="40" y="59.4">2</text>
<text x="44.8" y="56.9">A0</text>
<text x="44.8" y="59.4">A1</text>
<text x="40" y="61.8">3</text>
<text x="40" y="64.2">4</text>
<text x="44.8" y="61.8">A2</text>
<text x="44.8" y="64.2">A3</text>
<text x="40" y="66.6">5</text>
<text x="40" y="69">6</text>
<text x="40" y="71.4">7</text>
<text x="44.8" y="66.6">A4</text>
<text x="44.8" y="69">A5</text>
<text x="44.8" y="71.4">A6</text>
<text x="40" y="73.8">8</text>
<text x="40" y="76.2">9</text>
<text x="44.8" y="73.8">A7</text>
<text x="44.8" y="76.2">A8</text>
<text x="40" y="78.7">10</text>
<text x="40" y="81.1">11</text>
<text x="40" y="83.5">12</text>
<text x="44.6" y="78.7">A9</text>
<text x="44.6" y="81.1">A10</text>
<text x="44.6" y="83.5">A11</text>
<text x="40" y="85.9">13</text>
<text x="40" y="88.3">14</text>
<text x="44.6" y="85.9">A12</text>
<text x="44.6" y="88.3">A13</text>
<text x="40" y="90.7">15</text>
<text x="40" y="93.1">16</text>
<text x="40" y="95.5">17</text>
<text x="44.6" y="90.7">A14</text>
<text x="44.6" y="93.1">A15</text>
<text x="44.6" y="95.5">-</text>
<text x="40" y="98">18</text>
<text x="40" y="100.4">19</text>
<text x="44.6" y="98">-</text>
<text x="44.6" y="100.4">M1</text>
<text x="40" y="102.8">20</text>
<text x="40" y="105.2">21</text>
<text x="40" y="107.6">22</text>
<text x="44.6" y="102.8">-</text>
<text x="44.6" y="105.2">CLK</text>
<text x="44.6" y="107.6">INT</text>
<text x="217.7" y="102.7">(DB25) Centronics</text>
<text x="217.7" y="105.1">Pin</text>
<text x="217.7" y="107.5">--------------------------------------------------</text>
<text x="227.2" y="105.1">Signal</text>
<text x="244.8" y="105.1">Dir.</text>
<text x="255.7" y="105.1">Register</text>
<text x="273.3" y="105.1">Inverted</text>
<text x="40" y="110">23</text>
<text x="40" y="112.4">24</text>
<text x="44.6" y="110">MREQ</text>
<text x="44.6" y="112.4">WR</text>
<text x="219.1" y="109.9">1</text>
<text x="219.1" y="112.3">2</text>
<text x="227.2" y="109.9">/STROBE</text>
<text x="227.2" y="112.3">Data1</text>
<text x="244.8" y="109.9">Out</text>
<text x="244.8" y="112.3">In/Out</text>
<text x="255.7" y="109.9">Control-0</text>
<text x="255.7" y="112.3">Data0</text>
<text x="273.3" y="109.9">Yes</text>
<text x="40" y="114.9">25</text>
<text x="40" y="117.3">26</text>
<text x="40" y="119.7">27</text>
<text x="44.6" y="114.9">RD</text>
<text x="44.6" y="117.3">IORQ</text>
<text x="44.6" y="119.7">D0</text>
<text x="219.1" y="114.7">3</text>
<text x="219.1" y="117.1">4</text>
<text x="219.1" y="119.5">5</text>
<text x="227.2" y="114.7">Data2</text>
<text x="227.2" y="117.1">Data3</text>
<text x="227.2" y="119.5">Data4</text>
<text x="244.8" y="114.7">In/Out</text>
<text x="244.8" y="117.1">In/Out</text>
<text x="244.8" y="119.5">In/Out</text>
<text x="255.7" y="114.7">Data1</text>
<text x="255.7" y="117.1">Data2</text>
<text x="255.7" y="119.5">Data3</text>
<text x="40" y="122.1">28</text>
<text x="40" y="124.5">29</text>
<text x="44.6" y="122.1">D1</text>
<text x="44.6" y="124.5">D2</text>
<text x="219.1" y="122">6</text>
<text x="219.1" y="124.4">7</text>
<text x="227.2" y="122">Data5</text>
<text x="227.2" y="124.4">Data6</text>
<text x="244.8" y="122">In/Out</text>
<text x="244.8" y="124.4">In/Out</text>
<text x="255.7" y="122">Data4</text>
<text x="255.7" y="124.4">Data5</text>
<text x="40" y="126.9">30</text>
<text x="40" y="129.3">31</text>
<text x="40" y="131.7">32</text>
<text x="44.6" y="126.9">D3</text>
<text x="44.6" y="129.3">D4</text>
<text x="44.6" y="131.7">D5</text>
<text x="219.1" y="126.8">8</text>
<text x="219.1" y="129.2">9</text>
<text x="219.1" y="131.6">10</text>
<text x="227.2" y="126.8">Data7</text>
<text x="227.2" y="129.2">Data8</text>
<text x="227.2" y="131.6">/ACK</text>
<text x="244.8" y="126.8">In/Out</text>
<text x="244.8" y="129.2">In/Out</text>
<text x="244.8" y="131.6">In</text>
<text x="255.7" y="126.8">Data6</text>
<text x="255.7" y="129.2">Data7</text>
<text x="255.7" y="131.6">Status-6</text>
<text x="273.3" y="131.6">Yes</text>
<text x="40" y="134.2">33</text>
<text x="40" y="136.6">34</text>
<text x="44.6" y="134.2">D6</text>
<text x="44.6" y="136.6">D7</text>
<text x="219.1" y="134">11</text>
<text x="219.1" y="136.4">12</text>
<text x="227.2" y="134">Busy</text>
<text x="227.2" y="136.4">Paper Empty</text>
<text x="244.8" y="134">In</text>
<text x="244.8" y="136.4">In</text>
<text x="255.7" y="134">Status-7</text>
<text x="255.7" y="136.4">Status-5</text>
<text x="40" y="139">35</text>
<text x="40" y="141.4">36</text>
<text x="40" y="143.8">37</text>
<text x="44.6" y="139">TX</text>
<text x="44.6" y="141.4">RX</text>
<text x="44.6" y="143.8">-</text>
<text x="219.1" y="138.9">13</text>
<text x="219.1" y="141.3">14</text>
<text x="219.1" y="143.7">15</text>
<text x="227.2" y="138.9">Select</text>
<text x="227.2" y="141.3">/Auto LF</text>
<text x="227.2" y="143.7">/Err./Fault</text>
<text x="244.8" y="138.9">In</text>
<text x="244.8" y="141.3">Out</text>
<text x="244.8" y="143.7">In</text>
<text x="255.7" y="138.9">Status-4</text>
<text x="255.7" y="141.3">Control-1</text>
<text x="255.7" y="143.7">Status-3</text>
<text x="273.3" y="141.3">Yes</text>
<text x="273.3" y="143.7">Yes</text>
<text x="40" y="146.2">38</text>
<text x="40" y="148.6">39</text>
<text x="44.6" y="146.2">RST</text>
<text x="44.6" y="148.6">GND</text>
<text x="219.1" y="146.1">16</text>
<text x="219.1" y="148.5">17</text>
<text x="227.2" y="146.1">/Reset</text>
<text x="227.2" y="148.5">Mode*</text>
<text x="244.8" y="146.1">Out</text>
<text x="244.8" y="148.5">Out</text>
<text x="255.7" y="146.1">Control-2</text>
<text x="255.7" y="148.5">Control-3</text>
<text x="273.3" y="146.1">Yes</text>
<text x="40" y="151">40</text>
<text x="44.6" y="151">VCC 5v</text>
<text x="217.7" y="155.7">* Printer Select-In</text>
<text x="219.1" y="150.9">18-25 Ground</text>
<text x="244.8" y="150.9">GND</text>
<text x="255.7" y="150.9">-</text>
<text x="273.3" y="150.9">-</text>
</g>
<g font-size="1.9" fill="#505050">
<text x="62.2" y="44.7">4</text>
<text x="81.4" y="46.9">6</text>
<text x="170.2" y="46.9">1</text>
<text x="181.1" y="46.9">2</text>
<text x="238.9" y="46.9">14</text>
<text x="249.9" y="46.9">1</text>
<text x="62.2" y="49.3">5</text>
<text x="170.2" y="49.3">3</text>
<text x="170.2" y="51.6">5</text>
<text x="170.2" y="53.9">7</text>
<text x="181.1" y="49.3">4</text>
<text x="181.1" y="51.6">6</text>
<text x="181.1" y="53.9">8</text>
<text x="238.9" y="49.3">15</text>
<text x="238.9" y="51.6">16</text>
<text x="238.9" y="53.9">17</text>
<text x="249.9" y="49.3">2</text>
<text x="249.9" y="51.6">3</text>
<text x="249.9" y="53.9">4</text>
<text x="34.5" y="58.5">1</text>
<text x="169.1" y="58.5">11</text>
<text x="170.2" y="56.2">9</text>
<text x="181.1" y="58.5">12</text>
<text x="181.1" y="56.2">10</text>
<text x="238.9" y="56.2">18</text>
<text x="238.9" y="58.5">19</text>
<text x="249.9" y="56.2">5</text>
<text x="249.9" y="58.5">6</text>
<text x="34.5" y="60.8">2</text>
<text x="34.5" y="63.1">3</text>
<text x="34.5" y="65.4">4</text>
<text x="61.1" y="65.4">10</text>
<text x="62.2" y="60.8">9</text>
<text x="81.4" y="63.1">8</text>
<text x="169.1" y="60.8">13</text>
<text x="169.1" y="63.1">15</text>
<text x="169.1" y="65.4">17</text>
<text x="181.1" y="60.8">14</text>
<text x="181.1" y="63.1">16</text>
<text x="181.1" y="65.4">18</text>
<text x="238.9" y="60.8">20</text>
<text x="238.9" y="63.1">21</text>
<text x="238.9" y="65.4">22</text>
<text x="249.9" y="60.8">7</text>
<text x="249.9" y="63.1">8</text>
<text x="249.9" y="65.4">9</text>
<text x="34.5" y="67.7">5</text>
<text x="34.5" y="70">6</text>
<text x="169.1" y="67.7">19</text>
<text x="169.1" y="70">21</text>
<text x="181.1" y="67.7">20</text>
<text x="181.1" y="70">22</text>
<text x="238.9" y="67.7">23</text>
<text x="238.9" y="70">24</text>
<text x="249.9" y="67.7">10</text>
<text x="249.9" y="70">11</text>
<text x="34.5" y="72.3">7</text>
<text x="34.5" y="74.7">8</text>
<text x="34.5" y="77">9</text>
<text x="61.1" y="77">12</text>
<text x="169.1" y="72.3">23</text>
<text x="169.1" y="74.7">25</text>
<text x="181.1" y="72.3">24</text>
<text x="181.1" y="74.7">26</text>
<text x="238.9" y="72.3">25</text>
<text x="249.9" y="72.3">12</text>
<text x="249.9" y="74.7">13</text>
<text x="33.4" y="79.3">10</text>
<text x="33.4" y="81.6">11</text>
<text x="33.4" y="83.9">12</text>
<text x="61.1" y="81.6">13</text>
<text x="81.4" y="79.3">11</text>
<text x="33.4" y="86.2">13</text>
<text x="33.4" y="88.5">14</text>
<text x="33.4" y="90.8">15</text>
<text x="33.4" y="93.1">16</text>
<text x="33.4" y="95.4">17</text>
<text x="160.4" y="95.4">19</text>
<text x="189.8" y="95.4">15</text>
<text x="33.4" y="97.7">18</text>
<text x="33.4" y="100">19</text>
<text x="110.7" y="97.7">2</text>
<text x="110.7" y="100">4</text>
<text x="116" y="98.8">P0</text>
<text x="116" y="101">P1</text>
<text x="121.8" y="98.8">P=Q</text>
<text x="129.8" y="97.7">19</text>
<text x="160.4" y="97.7">20</text>
<text x="161.5" y="100">1</text>
<text x="166.8" y="96.4">D0</text>
<text x="166.8" y="98.8">D1</text>
<text x="166.8" y="101">D2</text>
<text x="183.3" y="96.4">A0</text>
<text x="183.3" y="98.8">A1</text>
<text x="183.3" y="101">A2</text>
<text x="189.8" y="97.7">14</text>
<text x="189.8" y="100">13</text>
<text x="33.4" y="102.4">20</text>
<text x="33.4" y="104.6">21</text>
<text x="33.4" y="107">22</text>
<text x="109.6" y="107">11</text>
<text x="110.7" y="102.4">6</text>
<text x="110.7" y="104.6">8</text>
<text x="116" y="103.4">P2</text>
<text x="116" y="105.7">P3</text>
<text x="116" y="108">P4</text>
<text x="160.4" y="102.4">40</text>
<text x="160.4" y="104.6">39</text>
<text x="160.4" y="107">38</text>
<text x="166.8" y="103.4">D3</text>
<text x="166.8" y="105.7">D4</text>
<text x="166.8" y="108">D5</text>
<text x="183.3" y="103.4">A3</text>
<text x="183.3" y="105.7">A4</text>
<text x="183.3" y="108">A5</text>
<text x="189.8" y="102.4">12</text>
<text x="189.8" y="104.6">10</text>
<text x="189.8" y="107">9</text>
<text x="33.4" y="109.3">23</text>
<text x="33.4" y="111.6">24</text>
<text x="33.4" y="113.9">25</text>
<text x="109.6" y="109.3">13</text>
<text x="109.6" y="111.6">15</text>
<text x="109.6" y="113.9">17</text>
<text x="116" y="110.3">P5</text>
<text x="116" y="112.6">P6</text>
<text x="161.5" y="109.3">3</text>
<text x="161.5" y="111.6">2</text>
<text x="166.8" y="110.3">D6</text>
<text x="166.8" y="112.6">D7</text>
<text x="183.3" y="110.3">A6</text>
<text x="183.3" y="112.6">A7</text>
<text x="189.8" y="109.3">8</text>
<text x="189.8" y="111.6">7</text>
<text x="33.4" y="116.2">26</text>
<text x="33.4" y="118.5">27</text>
<text x="110.7" y="118.5">3</text>
<text x="116" y="119.5">Q0</text>
<text x="116" y="114.9">P7</text>
<text x="161.5" y="116.2">6</text>
<text x="161.5" y="118.5">5</text>
<text x="166.8" y="117.2">PORTSEL</text>
<text x="166.8" y="119.5">CONTSEL</text>
<text x="180.7" y="117.2">ARDY</text>
<text x="181" y="119.5">ASTB</text>
<text x="189.8" y="116.2">18</text>
<text x="189.8" y="118.5">16</text>
<text x="33.4" y="120.8">28</text>
<text x="33.4" y="123.1">29</text>
<text x="33.4" y="125.4">30</text>
<text x="61.7" y="125.4">5</text>
<text x="61.7" y="123.1">6</text>
<text x="72.6" y="123.1">7</text>
<text x="72.6" y="125.4">8</text>
<text x="110.7" y="120.8">5</text>
<text x="110.7" y="123.1">7</text>
<text x="110.7" y="125.4">9</text>
<text x="116" y="121.8">Q1</text>
<text x="116" y="124.1">Q2</text>
<text x="160.4" y="125.4">37</text>
<text x="161.5" y="123.1">4</text>
<text x="166.8" y="124.1">CE</text>
<text x="183.4" y="124.2">B0</text>
<text x="189.8" y="123.1">27</text>
<text x="189.8" y="125.4">28</text>
<text x="33.4" y="127.7">31</text>
<text x="33.4" y="130">32</text>
<text x="61.7" y="130">3</text>
<text x="61.7" y="127.7">4</text>
<text x="72.6" y="127.7">9</text>
<text x="72.6" y="130">10</text>
<text x="109.6" y="127.7">12</text>
<text x="109.6" y="130">14</text>
<text x="116" y="126.4">Q3</text>
<text x="116" y="128.7">Q4</text>
<text x="116" y="131.1">Q5</text>
<text x="160.4" y="127.7">36</text>
<text x="160.4" y="130">35</text>
<text x="166.8" y="126.4">M1</text>
<text x="166.8" y="128.7">IORQ</text>
<text x="166.8" y="131.1">RD</text>
<text x="183.4" y="126.4">B1</text>
<text x="183.4" y="128.8">B2</text>
<text x="183.4" y="131.1">B3</text>
<text x="189.8" y="127.7">29</text>
<text x="189.8" y="130">30</text>
<text x="33.4" y="132.3">33</text>
<text x="33.4" y="134.7">34</text>
<text x="33.4" y="136.9">35</text>
<text x="61.7" y="134.7">1</text>
<text x="61.7" y="132.3">2</text>
<text x="72.6" y="132.3">11</text>
<text x="72.6" y="134.7">12</text>
<text x="109.6" y="132.3">16</text>
<text x="109.6" y="134.7">18</text>
<text x="116" y="133.3">Q6</text>
<text x="116" y="135.7">Q7</text>
<text x="160.4" y="134.7">25</text>
<text x="166.8" y="135.7">CLK</text>
<text x="183.4" y="133.4">B4</text>
<text x="183.4" y="135.7">B5</text>
<text x="189.8" y="132.3">31</text>
<text x="189.8" y="134.7">32</text>
<text x="189.8" y="136.9">33</text>
<text x="33.4" y="139.3">36</text>
<text x="33.4" y="141.6">37</text>
<text x="33.4" y="143.9">38</text>
<text x="110.7" y="139.3">1</text>
<text x="116" y="140.3">G</text>
<text x="134.5" y="141.6">1</text>
<text x="134.5" y="143.9">2</text>
<text x="160.4" y="139.3">23</text>
<text x="160.4" y="141.6">24</text>
<text x="160.4" y="143.9">22</text>
<text x="166.8" y="140.3">INT</text>
<text x="166.8" y="142.6">IEI</text>
<text x="183.4" y="138">B6</text>
<text x="183.4" y="140.3">B7</text>
<text x="189.8" y="139.3">34</text>
<text x="189.8" y="143.9">21</text>
<text x="33.4" y="146.2">39</text>
<text x="33.4" y="148.5">40</text>
<text x="160.4" y="148.5">11</text>
<text x="166.8" y="144.9">IEO</text>
<text x="166.8" y="149.5">GND</text>
<text x="180.8" y="144.9">BRDY</text>
<text x="181.1" y="147.2">BSTB</text>
<text x="189.8" y="146.2">17</text>
<text x="70.9" y="150.8">1</text>
<text x="77.3" y="150.8">2</text>
<text x="81.9" y="150.8">3</text>
<text x="86.5" y="150.8">4</text>
<text x="91.1" y="150.8">5</text>
<text x="95.7" y="150.8">6</text>
<text x="100.3" y="150.8">7</text>
<text x="104.9" y="150.8">8</text>
<text x="160.4" y="153.1">26</text>
<text x="166.8" y="154.1">VCC</text>
<text x="117.6" y="157.7">1</text>
<text x="136.7" y="160.1">3</text>
<text x="117.6" y="162.3">2</text>
</g>
<g font-size="1.6" fill="#800000">
<text x="136.4" y="60.7" transform="rotate(-90 136.4 60.7)">+</text>
<text x="64.4" y="123.8" transform="rotate(-90 64.4 123.8)">6</text>
<text x="64.4" y="130.8" transform="rotate(-90 64.4 130.8)">3</text>
<text x="64.4" y="128.5" transform="rotate(-90 64.4 128.5)">4</text>
<text x="64.4" y="126.1" transform="rotate(-90 64.4 126.1)">5</text>
<text x="64.4" y="135.2" transform="rotate(-90 64.4 135.2)">1</text>
<text x="64.4" y="133.1" transform="rotate(-90 64.4 133.1)">2</text>
<text x="72.1" y="137" transform="rotate(-90 72.1 137)">ON</text>
</g>
</svg>
